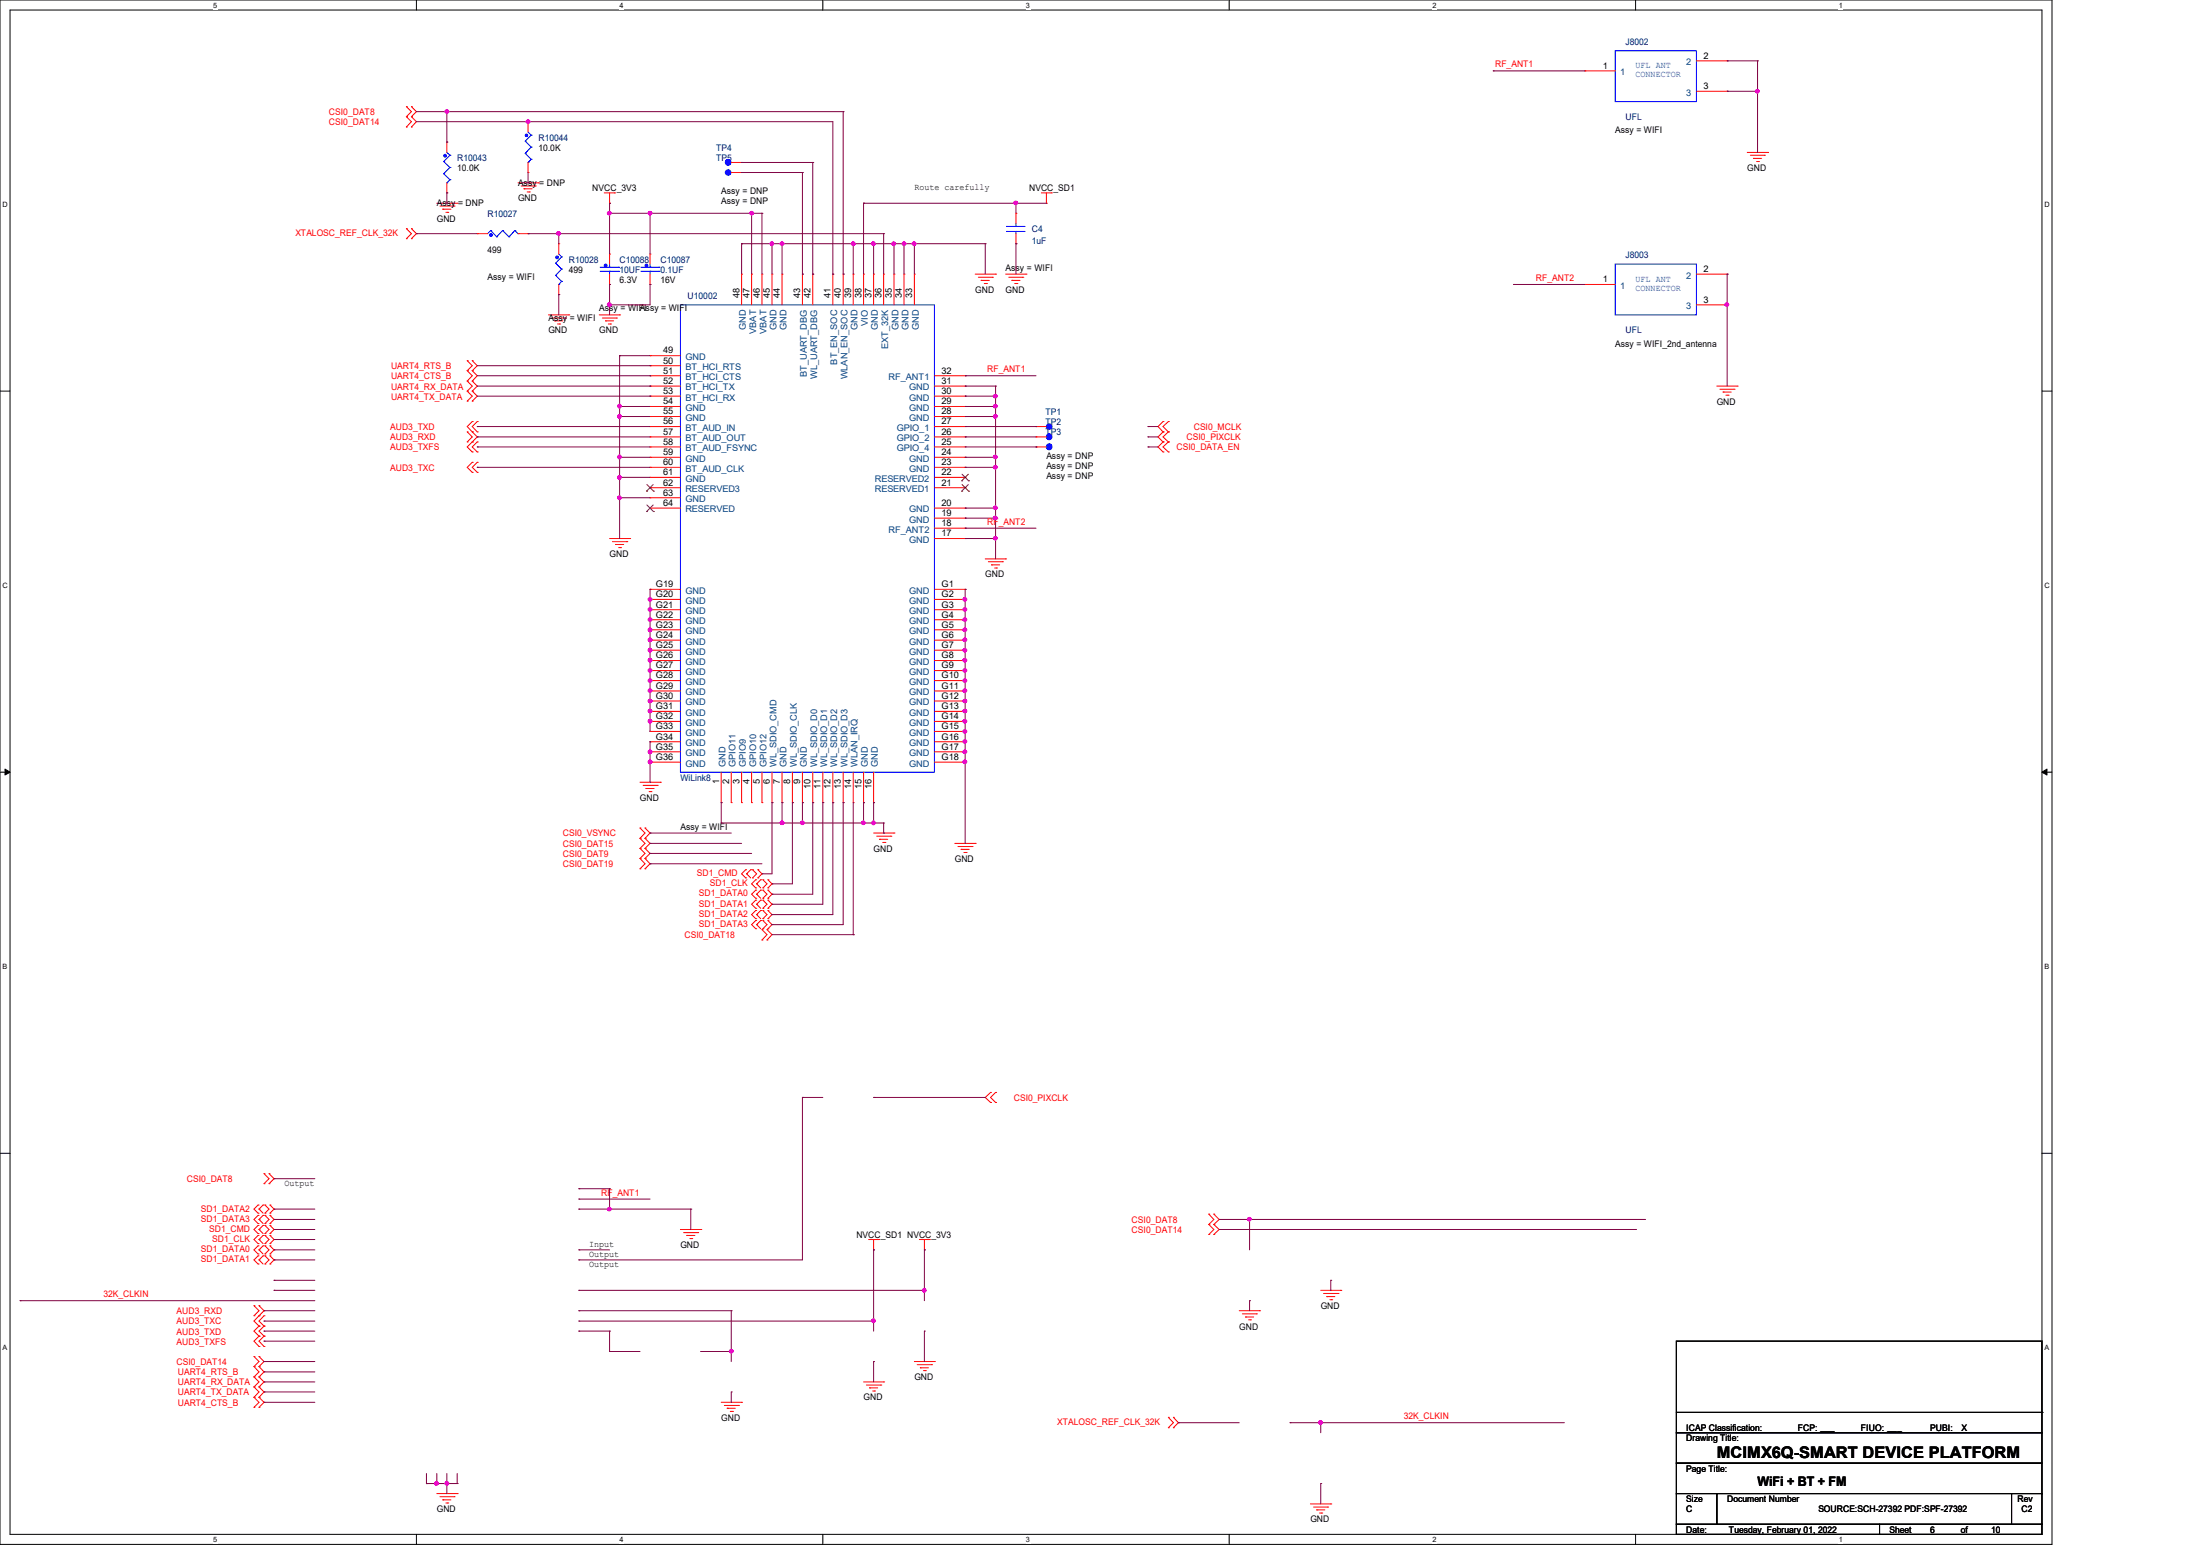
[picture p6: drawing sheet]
<svg xmlns="http://www.w3.org/2000/svg" width="297mm" height="210mm" viewBox="0 0 297 210" stroke-linecap="round" stroke-linejoin="round" font-family="sans-serif">
<path d="M0 0h277v208.4h-277zM1.4 1.4h274.3v205.7h-274.3z" fill="none" stroke="#000" stroke-width=".14"/>
<g fill="#fff">
<path d="M28.8 .1h.5v1.1h-.5z"/>
<path d="M28.8 207.2h.5v1.1h-.5z"/>
</g>
<path d="M56.2 0v1.4M56.2 207.1v1.3" fill="none" stroke="#000" stroke-width=".14"/>
<g fill="#fff">
<path d="M83.7 .1h.5v1.1h-.5z"/>
<path d="M83.7 207.2h.5v1.1h-.5z"/>
</g>
<path d="M111.1 0v1.4M111.1 207.1v1.3" fill="none" stroke="#000" stroke-width=".14"/>
<g fill="#fff">
<path d="M138.5 .1h.6v1.1h-.6z"/>
<path d="M138.5 207.2h.6v1.1h-.6z"/>
</g>
<path d="M165.9 0v1.4M165.9 207.1v1.3" fill="none" stroke="#000" stroke-width=".14"/>
<g fill="#fff">
<path d="M193.4 .1h.5v1.1h-.5z"/>
<path d="M193.4 207.2h.5v1.1h-.5z"/>
</g>
<path d="M220.8 0v1.4M220.8 207.1v1.3" fill="none" stroke="#000" stroke-width=".14"/>
<g fill="#fff">
<path d="M248.2 .1h.6v1.1h-.6z"/>
<path d="M248.2 207.2h.6v1.1h-.6z"/>
<path d="M.3 27.1h.8v1.1h-.8z"/>
<path d="M276 27.1h.7v1.1h-.7z"/>
<path d="M.3 78.5h.8v1.1h-.8z"/>
<path d="M276 78.5h.7v1.1h-.7z"/>
</g>
<path d="M0 52.8h1.4M275.7 52.8h1.3" fill="none" stroke="#000" stroke-width=".14"/>
<g fill="#fff">
<path d="M.3 129.9h.7v1.1h-.7z"/>
<path d="M276 129.9h.6v1.1h-.6z"/>
</g>
<path d="M0 104.2h1.4M275.7 104.2h1.3" fill="none" stroke="#000" stroke-width=".14"/>
<path d="M.7 103.8l.7 .4-.7 .4zM275.7 104.2l.7-.4v.8z" fill="#000" stroke="#000" stroke-width=".14"/>
<g fill="#fff">
<path d="M.3 181.4h.7v1.1h-.7z"/>
<path d="M276 181.4h.6v1.1h-.6z"/>
</g>
<path d="M0 155.7h1.4M275.7 155.7h1.3M226.3 193.4h49.4v4.1h-49.4zM226.3 197.5h49.4v4.1h-49.4zM226.3 181h49.4v12.4h-49.4zM226.3 190.6h49.4M275.7 190.6h.1M226.3 201.6h5.5v4.1h-5.5zM226.3 205.7h27.4v1.4h-27.4zM231.8 201.6h39.8v4.1h-39.8zM253.7 205.7h22v1.4h-22zM271.6 201.6h4.1v4.1h-4.1z" fill="none" stroke="#000" stroke-width=".14"/>
<g fill="none" stroke="#f00" stroke-width=".14">
<path d="M54.9 15.7h.1M54.9 14.4h.1M54.9 17.1h.1M54.9 14.4l.6 .7-.6 .6M54.9 15.7l.6 .7-.6 .7M55.5 14.4h.1M55.5 15.7h.1M55.5 17.1h.1M55.5 14.4l.7 .7-.7 .6M55.5 15.7l.7 .7-.7 .7M60.3 19.2h.1M60.3 19.2v1.4"/>
<path d="M71.3 16.4h.1M71.3 16.4v1.4M214 9.6h.1M214 9.6h4.1M229 8.2h4.2M229 12.3h4.2M233.2 8.2h.1M233.2 12.3h.1M54.9 30.9h.1M54.9 32.2h.1M54.9 30.9l.6 .6-.6 .7M55.5 32.2h.1"/>
<path d="M55.5 30.9h.1M55.5 30.9l.7 .6-.7 .7M59 27.4h2.7M59.4 27.8h1.9M59.8 28.2h.1M59.8 28.2h1.1M60.2 28.7h.3M60.3 26h.1M60.3 24.7v1.3M60.5 28.7h.1M61.3 27.8h.1M61.7 27.4h.1"/>
<path d="M64.4 31.5h.1M64.4 31.5h1.4M69.9 24.7h2.8M69.9 31.5h1.4M70.4 25.1h1.9M70.7 25.5h.1M70.7 25.5h1.1M71.2 25.9h.3M71.3 23.3h.1M71.3 31.5h.1M71.3 21.9v1.4M71.5 25.9h.1"/>
<path d="M72.3 25.1h.1M72.7 24.7h.1M75.4 32.9h.1M75.4 39.8h.1M75.4 32.9v1.4M75.4 38.4v1.4M81.6 26h1.4M82.3 27.4h.1M82.3 34.3h.1M82.3 38.4h.1M82.3 26v1.4M82.3 34.3v1.3"/>
<path d="M82.3 37v1.4M83 26h.1M87.8 34.3h.1M87.8 38.4h.1M87.8 34.3v1.3M87.8 37v1.4M98.7 23.3h1.4M98.7 21.9h1.4M100.1 23.3h.1M100.1 37h.1M100.1 21.9h.1M100.1 37v4.1"/>
<path d="M101.5 37h.1M101.5 37v4.1M102.9 37h.1M102.9 37v4.1M104.2 37h.1M104.2 37v4.1M105.6 37h.1M105.6 37v4.1M108.3 37h.1M108.3 37v4.1M109.7 37h.1M109.7 37v4.1"/>
<path d="M112.4 37h.1M112.4 37v4.1M113.8 37h.1M113.8 37v4.1M115.2 37h.1M115.2 37v4.1M116.6 37h.1M116.6 37v4.1M117.9 37h.1M117.9 37v4.1M119.3 37h.1M119.3 37v4.1"/>
<path d="M120.7 37h.1M120.7 37v4.1M122 37h.1M122 37v4.1M123.4 37h.1M123.4 37v4.1M131.7 37h2.7M132.1 37.4h1.9M132.5 37.8h.1M132.5 37.8h1.1M132.9 38.3h.3M133.2 38.3h.1"/>
<path d="M134 37.4h.1M134.4 37h.1M135.8 37h2.7M136.2 37.4h1.9M136.6 37.8h.1M136.6 37.8h1.1M137 38.3h.3M137.2 32.9h.1M137.2 28.8h.1M137.2 28.8v1.3M137.2 31.5v1.4M137.3 38.3h.1"/>
<path d="M138.1 37.4h.1M138.5 37h.1M140.6 26h1.3M141.3 27.4h.1M141.3 26v1.4M141.9 26h.1M214 38.4h.1M214 38.4h4.1M229 37h4.2M233.2 37h.1M235.9 20.6h2.7M236.3 21h1.9"/>
<path d="M236.7 21.4h.1M236.7 21.4h1.1M237.2 21.8h.2M237.4 21.8h.1M238.2 21h.1M238.6 20.6h.1M63.1 54.1h.1M63.1 52.8h.1M63.1 51.4h.1M63.1 50h.1M63.1 48.7h.1M63.1 59.6h.1"/>
<path d="M63.1 58.3h.1M63.1 52.8l.7 .7-.7 .6M63.1 51.4l.7 .7-.7 .7M63.1 48.7l.7 .7-.7 .6M63.1 50l.7 .7-.7 .7M63.1 58.3l.7 .7-.7 .6M63.8 52.8h.1M63.8 54.1h.1M63.8 51.4h.1M63.8 48.7h.1M63.8 50h.1M63.8 58.3h.1"/>
<path d="M63.8 59.6h.1M63.8 56.9h.1M63.8 52.8l.6 .7-.6 .6M63.8 51.4l.6 .7-.6 .7M63.8 48.7l.6 .7-.6 .6M63.8 50l.6 .7-.6 .7M63.8 58.3l.6 .7-1.3 1.3 .7 .7M63.8 56.9l-.7 .7 .7 .7M64.4 59.6h.1M64.4 56.9h.1M64.4 58.3h.1M64.4 59.6l-.6 .7 .6 .7"/>
<path d="M64.4 56.9l-.6 .7 .6 .7M74 42.5h2.8M74.5 42.9h1.9M74.9 43.3h.1M74.9 43.3h1.1M75.3 43.7h.3M75.6 43.7h.1M76.4 42.9h.1M76.8 42.5h.1M80.9 42.5h2.8M81.3 42.9h1.9M81.7 43.3h.1"/>
<path d="M81.7 43.3h1.1M82.1 43.7h.3M82.4 43.7h.1M83.2 42.9h.1M83.7 42.5h.1M87.8 48h.1M87.8 49.4h.1M87.8 50.7h.1M87.8 52.1h.1M87.8 53.5h.1M87.8 54.9h.1M87.8 56.2h.1"/>
<path d="M87.8 57.6h.1M87.8 59h.1M87.8 52.1h4.1M87.8 59h4.1M87.8 57.6h4.1M87.8 56.2h4.1M87.8 54.9h4.1M87.8 53.5h4.1M87.8 50.7h4.1M87.8 48h4.1M87.8 49.4h4.1M126.2 52.1h4.1"/>
<path d="M126.2 59h4.1M126.2 57.6h4.1M126.2 56.2h4.1M126.2 54.9h4.1M126.2 53.5h4.1M126.2 50.7h4.1M130.3 59h.1M130.3 57.6h.1M130.3 56.2h.1M130.3 54.9h.1M130.3 53.5h.1M130.3 52.1h.1"/>
<path d="M130.3 50.7h.1M139.9 57.6h.1M139.9 59h.1M139.9 59h1.4M139.9 57.6h1.4M157 58.3h.1M157 59.6h.1M157 56.9h.1M157 56.9l-.7 .7 .7 .7M157 58.3l-.7 .7 .7 .6M157 59.6l-.7 .7 .7 .7M157.7 59.6h.1"/>
<path d="M157.7 58.3h.1M157.7 56.9h.1M157.7 58.3l-.7 .7 .7 .6M157.7 56.9l-.7 .7 .7 .7M157.7 59.6l-.7 .7 .7 .7M229 41.1h4.2M231.8 52.1h2.7M232.2 52.5h1.9M232.6 52.9h.1M232.6 52.9h1.1M233 53.3h.3M233.2 41.1h.1"/>
<path d="M233.3 53.3h.1M234.1 52.5h.1M234.5 52.1h.1M63.8 61h.1M63.8 62.4h.1M63.8 63.8h.1M63.8 62.4l-.7 .7 .7 .7M64.4 61h.1M64.4 62.4h.1M64.4 63.8h.1M64.4 62.4l-.6 .7 .6 .7M82.3 72.7h2.7"/>
<path d="M82.7 73.1h1.9M83.1 73.5h.1M83.1 73.5h1.1M83.5 73.9h.3M83.8 73.9h.1M84.6 73.1h.1M85 72.7h.1M87.8 79.5h.1M87.8 60.3h.1M87.8 61.7h.1M87.8 63.1h.1M87.8 64.4h.1"/>
<path d="M87.8 65.8h.1M87.8 67.2h.1M87.8 68.6h.1M87.8 79.5h4.1M87.8 68.6h4.1M87.8 65.8h4.1M87.8 64.4h4.1M87.8 63.1h4.1M87.8 61.7h4.1M87.8 60.3h4.1M87.8 67.2h4.1M126.2 72.7h4.1"/>
<path d="M126.2 79.5h4.1M126.2 71.3h4.1M126.2 69.9h4.1M126.2 68.6h4.1M126.2 65.8h4.1M126.2 64.4h4.1M126.2 63.1h4.1M126.2 61.7h4.1M126.2 60.3h4.1M130.3 79.5h.1M130.3 72.7h.1M130.3 71.3h.1"/>
<path d="M130.3 69.9h.1M130.3 68.6h.1M130.3 65.8h.1M130.3 64.4h.1M130.3 63.1h.1M130.3 61.7h.1M130.3 60.3h.1M133 75.4h2.8M133.4 75.8h1.9M133.9 76.2h.1M133.9 76.2h1.1M134.3 76.7h.2"/>
<path d="M134.5 76.7h.1M135.3 75.8h.1M135.8 75.4h.1M139.9 60.3h.1M139.9 60.3h1.4M157 61h.1M157.7 61h.1M87.8 80.9h.1M87.8 82.3h.1M87.8 83.7h.1M87.8 85h.1M87.8 86.4h.1"/>
<path d="M87.8 87.8h.1M87.8 89.2h.1M87.8 90.5h.1M87.8 91.9h.1M87.8 93.3h.1M87.8 94.6h.1M87.8 96h.1M87.8 97.4h.1M87.8 98.7h.1M87.8 80.9h4.1M87.8 82.3h4.1M87.8 83.7h4.1"/>
<path d="M87.8 85h4.1M87.8 86.4h4.1M87.8 87.8h4.1M87.8 89.2h4.1M87.8 90.5h4.1M87.8 91.9h4.1M87.8 93.3h4.1M87.8 94.6h4.1M87.8 96h4.1M87.8 97.4h4.1M87.8 98.7h4.1M126.2 80.9h4.1"/>
<path d="M126.2 82.3h4.1M126.2 83.7h4.1M126.2 85h4.1M126.2 86.4h4.1M126.2 87.8h4.1M126.2 89.2h4.1M126.2 90.5h4.1M126.2 91.9h4.1M126.2 93.3h4.1M126.2 94.6h4.1M126.2 96h4.1M126.2 97.4h4.1"/>
<path d="M126.2 98.7h4.1M130.3 80.9h.1M130.3 82.3h.1M130.3 83.7h.1M130.3 85h.1M130.3 86.4h.1M130.3 87.8h.1M130.3 89.2h.1M130.3 90.5h.1M130.3 91.9h.1M130.3 93.3h.1M130.3 94.6h.1"/>
<path d="M130.3 96h.1M130.3 97.4h.1M130.3 98.7h.1M86.4 113.2h.1M86.4 111.8h.1M86.4 115.9h.1M86.4 114.5h.1M86.4 117.3h.1M86.4 105.6h2.8M86.4 113.2l.7 .6-.7 .7M86.4 111.8l.7 .6-.7 .8M86.4 114.5l.7 .7-.7 .7"/>
<path d="M86.4 115.9l.7 .7-.7 .7M86.8 106h1.9M87.1 111.8h.1M87.1 113.2h.1M87.1 114.5h.1M87.1 115.9h.1M87.1 117.3h.1M87.1 114.5l.7 .7-.7 .7M87.1 115.9l.7 .7-.7 .7M87.1 113.2l.7 .6-.7 .7M87.1 111.8l.7 .6-.7 .8M87.2 106.4h.1"/>
<path d="M87.2 106.4h1.1M87.6 106.8h.3M87.8 100.1h.1M87.8 101.5h.1M87.8 102.9h.1M87.8 100.1h4.1M87.8 101.5h4.1M87.8 102.9h4.1M87.9 106.8h.1M88.7 106h.1M89.2 105.6h.1M97.4 108.3h.1"/>
<path d="M97.4 104.2v4.1M98.7 108.3h.1M98.7 104.2v4.1M100.1 108.3h.1M100.1 104.2v4.1M100.7 118.5h.1M100.7 117.4h.1M100.7 117.4l-.6 .5 .6 .6M100.8 117.9h.1M100.8 117.9l.5 .6M101.3 117.4h.1M101.3 117.4l-.5 .5"/>
<path d="M101.5 108.3h.1M101.5 104.2v4.1M101.6 117.4h.1M101.6 118.5h.1M101.6 117.4l.6 .5-.6 .6M102 119.8h.1M102 118.7h.1M102 118.7l-.5 .6 .5 .5M102.2 119.3h.1M102.2 119.3l.5 .5M102.3 117.4h.1M102.3 118.5h.1"/>
<path d="M102.3 117.4l.6 .5-.6 .6M102.7 118.7h.1M102.7 118.7l-.5 .6M102.9 108.3h.1M102.9 104.2v4.1M103 118.7h.1M103 119.8h.1M103 118.7l.5 .6-.5 .5M103.7 118.7h.1M103.7 119.8h.1M103.7 118.7l.5 .6-.5 .5M104.2 108.3h.1"/>
<path d="M104.2 104.2v4.1M105.6 108.3h.1M105.6 104.2v4.1M107 108.3h.1M107 104.2v4.1M108.3 108.3h.1M108.3 104.2v4.1M109.7 108.3h.1M109.7 104.2v4.1M111.1 108.3h.1M111.1 104.2v4.1M112.4 108.3h.1"/>
<path d="M112.4 104.2v4.1M113.8 108.3h.1M113.8 104.2v4.1M115.2 108.3h.1M115.2 104.2v4.1M116.6 108.3h.1M116.6 104.2v4.1M117.9 108.3h.1M117.9 104.2v4.1M117.9 112.4h2.8M118.4 112.9h1.9M118.7 113.3h.1"/>
<path d="M118.7 113.3h1.1M119.2 113.7h.3M119.5 113.7h.1M120.3 112.9h.1M120.7 112.4h.1M126.2 100.1h4.1M126.2 101.5h4.1M126.2 102.9h4.1M128.9 113.8h2.8M129.3 114.3h1.9M129.8 114.6h.1M129.8 114.6h1.1"/>
<path d="M130.1 115.1h.3M130.3 100.1h.1M130.3 101.5h.1M130.3 102.9h.1M130.4 115.1h.1M131.2 114.3h.1M131.7 113.8h.1M102 121.2h.1M102 120.1h.1M102 122.6h.1M102 121.5h.1M102 124h.1"/>
<path d="M102 122.9h.1M102 125.3h.1M102 124.2h.1M102 120.1l-.5 .6 .5 .5M102 122.9l-.5 .5 .5 .6M102 124.2l-.5 .6 .5 .5M102 121.5l-.5 .5 .5 .6M102.2 120.7h.1M102.2 122h.1M102.2 123.4h.1M102.2 124.8h.1M102.2 120.7l.5 .5"/>
<path d="M102.2 122l.5 .6M102.2 123.4l.5 .6M102.2 124.8l.5 .5M102.7 120.1h.1M102.7 121.5h.1M102.7 122.9h.1M102.7 124.2h.1M102.7 121.5l-.5 .5M102.7 120.1l-.5 .6M102.7 122.9l-.5 .5M102.7 124.2l-.5 .6M102.9 126.9h.1"/>
<path d="M102.9 125.5h.1M102.9 125.5l.6 .7-.6 .7M103 120.1h.1M103 121.2h.1M103 121.5h.1M103 122.6h.1M103 122.9h.1M103 124h.1M103 124.2h.1M103 125.3h.1M103 120.1l.5 .6-.5 .5M103 121.5l.5 .5-.5 .6"/>
<path d="M103 122.9l.5 .5-.5 .6M103 124.2l.5 .6-.5 .5M103.5 125.5h.1M103.5 126.9h.1M103.5 125.5l.7 .7-.7 .7M103.7 120.1h.1M103.7 121.2h.1M103.7 121.5h.1M103.7 122.6h.1M103.7 122.9h.1M103.7 124h.1M103.7 124.2h.1"/>
<path d="M103.7 125.3h.1M103.7 120.1l.5 .6-.5 .5M103.7 122.9l.5 .5-.5 .6M103.7 121.5l.5 .5-.5 .6M103.7 124.2l.5 .6-.5 .5M35.6 159.8h.1M35.6 158.4h.1M35.6 158.4l.7 .7-.7 .7M36.3 158.4h.1M36.3 159.8h.1M36.3 158.4l.7 .7-.7 .7M133.7 147.4h.1"/>
<path d="M133.7 148.8h.1M133.7 147.4l-.7 .7 .7 .7M134.4 148.8h.1M134.4 147.4h.1M134.4 147.4l-.7 .7 .7 .7M34.3 177.6h.1M34.3 176.2h.1M34.3 176.2l.7 .7-.7 .7M34.8 169.2h.1M34.8 168.1h.1M34.8 170.6h.1M34.8 169.5h.1"/>
<path d="M34.8 163.7h.1M34.8 162.6h.1M34.8 165.1h.1M34.8 164h.1M34.8 167.9h.1M34.8 166.8h.1M34.8 166.5h.1M34.8 165.4h.1M34.8 168.1l-.5 .6 .5 .5M34.8 169.5l-.5 .6 .5 .5M34.8 162.6l-.5 .6 .5 .5M34.8 166.8l-.5 .5 .5 .6"/>
<path d="M34.8 164l-.5 .6 .5 .5M34.8 165.4l-.5 .5 .5 .6M35 168.7h.1M35 170.1h.1M35 163.2h.1M35 164.6h.1M35 167.3h.1M35 165.9h.1M35 176.2h.1M35 177.6h.1M35 179h.1M35 168.7l.5 .5"/>
<path d="M35 170.1l.5 .5M35 163.2l.5 .5M35 164.6l.5 .5M35 165.9l.5 .6M35 167.3l.5 .6M35 176.2l.6 .7-.6 .7M35 179l-.7 .7 .7 .6M35 177.6l-.7 .7 .7 .7M35.5 168.1h.1M35.5 169.5h.1M35.5 162.6h.1M35.5 164h.1"/>
<path d="M35.5 166.8h.1M35.5 165.4h.1M35.5 169.5l-.5 .6M35.5 168.1l-.5 .6M35.5 162.6l-.5 .6M35.5 165.4l-.5 .5M35.5 164l-.5 .6M35.5 166.8l-.5 .5M35.6 179h.1M35.6 177.6h.1M35.6 179l-.6 .7 .6 .6M35.6 177.6l-.6 .7 .6 .7"/>
<path d="M35.8 168.1h.1M35.8 169.2h.1M35.8 169.5h.1M35.8 170.6h.1M35.8 162.6h.1M35.8 163.7h.1M35.8 164h.1M35.8 165.1h.1M35.8 166.8h.1M35.8 167.9h.1M35.8 165.4h.1M35.8 166.5h.1"/>
<path d="M35.8 168.1l.5 .6-.5 .5M35.8 169.5l.5 .6-.5 .5M35.8 162.6l.5 .6-.5 .5M35.8 164l.5 .6-.5 .5M35.8 165.4l.5 .5-.5 .6M35.8 166.8l.5 .5-.5 .6M36.4 168.1h.1M36.4 169.2h.1M36.4 169.5h.1M36.4 170.6h.1M36.4 162.6h.1M36.4 163.7h.1"/>
<path d="M36.4 164h.1M36.4 165.1h.1M36.4 166.8h.1M36.4 167.9h.1M36.4 165.4h.1M36.4 166.5h.1M36.4 168.1l.6 .6-.6 .5M36.4 169.5l.6 .6-.6 .5M36.4 162.6l.6 .6-.6 .5M36.4 164l.6 .6-.6 .5M36.4 166.8l.6 .5-.6 .6M36.4 165.4l.6 .5-.6 .6"/>
<path d="M91.9 165.9h2.7M92.3 166.4h1.9M92.7 166.8h.1M92.7 166.8h1.1M93.1 167.2h.3M93.4 167.2h.1M94.2 166.4h.1M94.6 165.9h.1M117.3 167.3h1.3M117.9 168.7h.1M117.9 167.3v1.4M118.6 167.3h.1"/>
<path d="M124.1 167.3h1.4M124.8 168.7h.1M124.8 167.3v1.4M125.5 167.3h.1M163.2 165.3h.1M163.2 163.9h.1M163.2 166.6h.1M163.2 163.9l.7 .7-.7 .7M163.2 165.3l.7 .6-.7 .7M163.9 163.9h.1M163.9 165.3h.1M163.9 166.6h.1"/>
<path d="M163.9 163.9l.7 .7-.7 .7M163.9 165.3l.7 .6-.7 .7M167.3 176.9h2.8M167.7 177.3h1.9M168.1 177.8h.1M168.1 177.8h1.1M168.6 178.1h.2M168.8 178.1h.1M169.6 177.3h.1M170.1 176.9h.1M178.3 174.2h2.7M178.7 174.6h1.9"/>
<path d="M179.1 175h.1M179.1 175h1.1M179.5 175.4h.3M179.8 175.4h.1M180.6 174.6h.1M181 174.2h.1M34.3 188.6h.1M34.3 187.2h.1M34.3 185.8h.1M34.3 184.4h.1M34.3 189.9h.1M34.3 183.1h.1"/>
<path d="M34.3 187.2l.7 .7-.7 .7M34.3 185.8l.7 .7-.7 .7M34.3 184.4l.7 .8-.7 .6M34.3 188.6l.7 .7-.7 .6M34.3 183.1l.7 .7-.7 .6M35 187.2h.1M35 188.6h.1M35 185.8h.1M35 184.4h.1M35 189.9h.1M35 180.3h.1M35 181.7h.1"/>
<path d="M35 183.1h.1M35 187.2l.6 .7-.6 .7M35 185.8l.6 .7-.6 .7M35 184.4l.6 .8-.6 .6M35 188.6l.6 .7-.6 .6M35 180.3l-.7 .7 .7 .7M35 183.1l.6 .7-.6 .6M35.6 180.3h.1M35.6 181.7h.1M35.6 180.3l-.6 .7 .6 .7M97.4 189.3h2.7M97.8 189.7h1.9"/>
<path d="M98.2 190.1h.1M98.2 190.1h1.1M98.6 190.5h.3M98.9 190.5h.1M99.7 189.7h.1M100.1 189.3h.1M116.6 186.5h2.7M117 186.9h1.9M117.4 187.3h.1M117.4 187.3h1.1M117.8 187.7h.3M118.1 187.7h.1"/>
<path d="M118.9 186.9h.1M119.3 186.5h.1M123.4 183.8h2.8M123.8 184.2h2M124.2 184.6h.1M124.2 184.6h1.1M124.7 185h.2M124.9 185h.1M125.8 184.2h.1M126.2 183.8h.1M157.7 191.3h.1M157.7 192.7h.1"/>
<path d="M157.7 191.3l.7 .7-.7 .7M158.4 192.7h.1M158.4 191.3h.1M158.4 191.3l.7 .7-.7 .7M59 201.6h2.7M59.4 202h1.9M59.8 202.4h.1M59.8 202.4h1.1M60.2 202.9h.3M60.5 202.9h.1M61.3 202h.1M61.7 201.6h.1"/>
<path d="M176.9 203h2.8M177.3 203.4h1.9M177.8 203.8h.1M177.8 203.8h1.1M178.1 204.2h.3M178.4 204.2h.1M179.2 203.4h.1M179.7 203h.1"/>
</g>
<g fill="#00f" stroke="#00f" stroke-width=".14">
<circle cx="98.3" cy="23.3" r=".37"/>
<circle cx="60.1" cy="21" r=".19"/>
<circle cx="141.7" cy="57.6" r=".37"/>
<circle cx="87.3" cy="35.8" r=".19"/>
<circle cx="141.6" cy="58.9" r=".39"/>
<circle cx="141.6" cy="60.3" r=".39"/>
<circle cx="81.8" cy="35.8" r=".19"/>
<circle cx="71.1" cy="18.3" r=".17"/>
<circle cx="66.3" cy="31.7" r=".19"/>
<circle cx="98.3" cy="21.9" r=".39"/>
<circle cx="75.2" cy="34.7" r=".19"/>
</g>
<g fill="none" stroke="#00f" stroke-width=".14">
<path d="M70.9 19h.1M70.9 19l.8 .9M71.3 17.8l.4 .4M71.7 18.2h.1M71.7 19.9h.1M71.7 18.2l-.8 .8M71.7 19.9l-.8 .8M218.1 6.9h10.9v6.8h-10.9zM59.9 21.8h.1M59.9 23.5h.1M59.9 21.8l.8 .8M59.9 23.5l.8 .8"/>
<path d="M60.3 24.7h.1M60.3 20.6l.4 .4M60.7 21h.1M60.7 22.6h.1M60.7 24.3h.1M60.7 21l-.8 .8M60.7 22.6l-.8 .9M60.7 24.3l-.4 .4M66.3 31.1h.1M66.3 31.1l-.5 .4M66.3 31.1l.8 .9M67.1 32h.1"/>
<path d="M67.9 31.1h.1M67.9 31.1l-.8 .9M67.9 31.1l.8 .9M68.7 32h.1M69.5 31.1h.1M69.5 31.1l-.8 .9M69.5 31.1l.4 .4M69.9 31.5h.1M70.9 20.7h.1M70.9 20.7l.8 .8M71.3 21.9h.1M71.7 21.5h.1"/>
<path d="M71.7 21.5l-.4 .4M75 35.5h.1M75 37.2h.1M75 35.5l.8 .8M75 37.2l.8 .8M75.4 38.4h.1M75.4 34.3l.4 .4M75.8 34.7h.1M75.8 36.3h.1M75.8 38h.1M75.8 34.7l-.8 .8M75.8 36.3l-.8 .9"/>
<path d="M75.8 38l-.4 .4M81 36.6h2.5M81 36.1h2.5M82.3 36.6h.1M82.3 36.1h.1M82.3 35.6v.5M82.3 36.6v.4M83.5 36.6h.1M83.5 36.1h.1M86.5 36.6h2.5M86.5 36.1h2.5M87.8 36.6h.1"/>
<path d="M87.8 36.1h.1M87.8 35.6v.5M87.8 36.6v.4M89 36.6h.1M89 36.1h.1M135.9 30.6h.1M135.9 31.2h.1M135.9 30.6h2.5M135.9 31.2h2.5M137.2 31.2h.1M137.2 30.6h.1M137.2 30.1v.5"/>
<path d="M137.2 31.2v.3M218.1 35.6h10.9v6.9h-10.9zM91.9 41.1h34.3v63.1h-34.3z"/>
</g>
<g fill="none" stroke="#804000" stroke-width=".14">
<path d="M87.3 66.3h.1M87.3 69h.1M87.3 65.4l.9 .9M87.3 68.2l.9 .8M88.2 65.4l-.9 .9M88.2 68.2l-.9 .8M88.2 66.3h.1M88.2 69h.1M129.8 66.3h.1M129.8 64.9h.1M129.9 65.4l.9 .9M129.9 64l.9 .9"/>
<path d="M130.7 65.4l-.9 .9M130.7 64l-.9 .9M130.8 66.3h.1M130.8 64.9h.1"/>
</g>
<g fill="none" stroke="#800040" stroke-width=".14">
<path d="M56.2 16.4h56.2v20.6M56.2 15.1h57.6M60.3 15.1h.1M60.3 19.2h.1M60.3 15.1v4.1M71.3 16.4h.1M113.8 15.1h.1M113.8 15.1v21.9M201.6 9.6h.1M201.6 9.6h12.4M233.2 8.2h.1M233.2 12.3h.1"/>
<path d="M233.2 8.2h4.1M233.2 12.3h4.1M237.3 8.2h.1M237.3 12.3h.1M237.3 8.2v12.4M56.2 31.5h.1M56.2 31.5h8.2M60.3 26h.1M60.3 26v1.4M71.3 31.5h.1M71.3 24.7h.1M71.3 31.5h48"/>
<path d="M71.3 23.3v1.4M75.4 39.8h.1M75.4 31.5h.1M75.4 31.5v1.4M75.4 39.8v2.7M82.3 27.4h.1M82.3 28.8h.1M82.3 38.4h.1M82.3 27.4v6.9M82.3 38.4v4.1M82.3 28.8h20.6M87.8 28.8h.1"/>
<path d="M87.8 38.4h.1M87.8 28.8v5.5M87.8 38.4v2.7h-5.5M100.1 32.9h.1M100.1 32.9h32.9M100.1 32.9v4.1M100.1 21.9h9.6M100.1 23.3h8.2M101.5 28.8h.1M101.5 28.8v8.2M102.9 28.8h.1M102.9 28.8v8.2"/>
<path d="M104.2 32.9h.1M104.2 32.9v4.1M105.6 32.9h.1M105.6 32.9v4.1M108.3 23.3h.1M108.3 37h.1M108.3 23.3v13.7M109.7 21.9h.1M109.7 37h.1M109.7 21.9v15.1M112.4 37h.1M113.8 37h.1"/>
<path d="M115.2 32.9h.1M115.2 32.9v4.1M116.6 27.4h.1M116.6 27.4h24.7M116.6 27.4v9.6M117.9 32.9h.1M117.9 32.9v4.1M119.3 31.5h.1M119.3 31.5v5.5M120.7 32.9h.1M120.7 32.9v4.1M122 32.9h.1"/>
<path d="M122 32.9v4.1M123.4 32.9h.1M123.4 32.9v4.1M133 32.9h.1M133 32.9v4.1M137.2 27.4h.1M137.2 32.9h.1M137.2 27.4v1.4M137.2 32.9v4.1M204.3 38.4h.1M204.3 38.4h9.7M233.2 37h.1"/>
<path d="M233.2 37v15.1M64.4 57.6h.1M64.4 59h.1M64.4 57.6h23.4M64.4 59h23.4M64.4 52.1h23.4M64.4 53.5h23.4M64.4 50.7h23.4M64.4 49.4h23.4M82.3 41.1h.1M83.7 48h.1M83.7 54.9h.1"/>
<path d="M83.7 56.2h.1M83.7 48h4.1M83.7 48v24.7M83.7 54.9h4.1M83.7 56.2h4.1M87.8 53.5h.1M87.8 52.1h.1M87.8 50.7h.1M87.8 49.4h.1M130.3 52.1h.1M130.3 53.5h.1M130.3 54.9h.1"/>
<path d="M130.3 56.2h.1M130.3 59h.1M130.3 50.7h.1M130.3 54.9h4.1M130.3 56.2h4.1M130.3 57.6h9.6M130.3 59h9.6M130.3 52.1h4.1M130.3 53.5h4.1M130.3 50.7h9.6M134.4 52.1h.1M134.4 53.5h.1"/>
<path d="M134.4 54.9h.1M134.4 56.2h.1M134.4 52.1v23.3M139.9 57.6h.1M155 57.6h.1M155 59h.1M155 57.6h1.3M155 59h1.3M233.2 41.1h.1M64.4 60.3h.1M64.4 63.1h.1M64.4 60.3h23.4"/>
<path d="M64.4 63.1h23.4M83.7 61.7h.1M83.7 64.4h.1M83.7 67.2h.1M83.7 61.7h4.1M83.7 64.4h4.1M83.7 67.2h4.1M87.8 79.5h.1M87.8 79.5v19.2M130.3 72.7h.1M130.3 68.6h.1M130.3 69.9h.1"/>
<path d="M130.3 61.7h.1M130.3 63.1h.1M130.3 79.5h.1M130.3 71.3h.1M130.3 61.7h4.1M130.3 60.3h9.6M130.3 63.1h4.1M130.3 72.7h4.1M130.3 68.6h4.1M130.3 69.9h4.1M130.3 79.5v34.3M130.3 71.3h9.6"/>
<path d="M134.4 72.7h.1M134.4 68.6h.1M134.4 69.9h.1M134.4 61.7h.1M134.4 63.1h.1M139.9 60.3h.1M155 60.3h.1M155 60.3h1.3M87.8 80.9h.1M87.8 82.3h.1M87.8 83.7h.1M87.8 85h.1"/>
<path d="M87.8 86.4h.1M87.8 87.8h.1M87.8 89.2h.1M87.8 90.5h.1M87.8 91.9h.1M87.8 93.3h.1M87.8 94.6h.1M87.8 96h.1M87.8 97.4h.1M130.3 80.9h.1M130.3 82.3h.1M130.3 83.7h.1"/>
<path d="M130.3 85h.1M130.3 86.4h.1M130.3 87.8h.1M130.3 89.2h.1M130.3 90.5h.1M130.3 91.9h.1M130.3 93.3h.1M130.3 94.6h.1M130.3 96h.1M130.3 97.4h.1M87.8 112.4h.1M87.8 115.2h.1"/>
<path d="M87.8 113.8h.1M87.8 116.6h.1M87.8 100.1h.1M87.8 101.5h.1M87.8 105.6h.1M87.8 112.4h10.9M87.8 115.2h13.7M87.8 113.8h12.3M87.8 116.6h15.1M87.8 100.1v5.5M97.4 108.3h.1M97.4 111.1h.1"/>
<path d="M97.4 111.1h21.9M97.4 108.3v2.8M102.9 117.9h.1M104.2 108.3h.1M104.2 119.3h.1M104.2 108.3v9.6h-1.3M105.6 108.3h.1M105.6 111.1h.1M105.6 108.3v2.8M107 108.3h.1M107 108.3v11h-2.8M108.3 108.3h.1"/>
<path d="M108.3 111.1h.1M108.3 108.3v2.8M109.7 108.3h.1M109.7 108.3v12.4h-5.5M111.1 108.3h.1M111.1 108.3v13.7h-6.9M112.4 108.3h.1M112.4 108.3v15.1h-8.2M113.8 108.3h.1M113.8 108.3v16.5h-9.6M115.2 108.3v17.9M116.6 108.3h.1"/>
<path d="M116.6 111.1h.1M116.6 108.3v2.8M117.9 108.3h.1M117.9 108.3v2.8M119.3 111.1h.1M119.3 112.4h.1M119.3 111.1v1.3M130.3 100.1h.1M130.3 101.5h.1M130.3 102.9h.1M104.2 120.7h.1M104.2 122h.1"/>
<path d="M104.2 123.4h.1M104.2 124.8h.1M104.2 126.2h11M115.2 126.2h.1M37 159.1h.1M37 159.1h5.5M108.3 148.1h.1M108.3 148.1v22h-30.2M108.3 148.1h2.8M117.9 148.1h.1M117.9 148.1h15.1M2.7 175.6h.1"/>
<path d="M2.7 175.6h39.8M35.6 176.9h.1M35.6 179.7h.1M35.6 178.3h.1M35.6 176.9h6.9M35.6 179.7h6.9M35.6 178.3h6.9M37 168.7h.1M37 170.1h.1M37 163.2h.1M37 164.6h.1M37 167.3h.1"/>
<path d="M37 165.9h.1M37 172.8h.1M37 174.2h.1M37 165.9h5.5M37 164.6h5.5M37 168.7h5.5M37 170.1h5.5M37 163.2h5.5M37 167.3h5.5M37 174.2h5.5M37 172.8h5.5M78.1 161.8h.1"/>
<path d="M78.1 160.4h.1M78.1 163.2h.1M78.1 178.3h.1M78.1 179.7h.1M78.1 174.2h.1M78.1 176.9h.1M78.1 168.7h.1M78.1 170.1h.1M78.1 168.7h4.2M78.1 163.2h15.2M78.1 161.8h9.7M78.1 176.9h20.6"/>
<path d="M78.1 179.7h4.2M78.1 178.3h39.8M78.1 160.4h4.2M78.1 174.2h46.7M82.3 160.4h.1M82.3 179.7h.1M82.3 163.2h.1M82.3 160.4v2.8M82.3 179.7v2.7M93.3 163.2h.1M93.3 163.2v2.7M98.7 176.9h.1"/>
<path d="M98.7 176.9v6.9M117.9 168.7h.1M117.9 178.3h.1M117.9 168.7v11M124.8 168.7h.1M124.8 179.7h.1M124.8 174.2h.1M124.8 168.7v6.9M124.8 179.7v4.1M164.6 164.6h.1M164.6 165.9h56.2M164.6 164.6h57.6"/>
<path d="M168.7 175.6h.1M168.7 164.6h.1M168.7 164.6v4.1M168.7 175.6v1.3M179.7 172.8h.1M179.7 172.8v1.4M220.8 165.9h.1M35.6 187.9h.1M35.6 186.5h.1M35.6 185.2h.1M35.6 189.3h.1M35.6 181h.1"/>
<path d="M35.6 183.8h.1M35.6 187.9h6.9M35.6 186.5h6.9M35.6 185.2h6.9M35.6 189.3h6.9M35.6 181h6.9M35.6 183.8h6.9M57.6 198.9v1.3M59 198.9v1.3M60.3 198.9v2.7M61.7 198.9v1.3M82.3 182.4h.1"/>
<path d="M82.3 182.4h4.1M94.6 182.4h.1M94.6 182.4h4.1M98.7 182.4h.1M98.7 187.9h.1M98.7 187.9v1.4M117.9 183.8h.1M117.9 183.8v2.7M159.1 192h.1M159.1 192h8.2M174.2 192h.1M174.2 192h37"/>
<path d="M178.3 192h.1M178.3 192v1.4M57.6 200.2h.1M57.6 200.2h4.1M59 200.2h.1M60.3 200.2h.1M61.7 200.2h.1M178.3 200.2h.1M178.3 200.2v2.8"/>
</g>
<g fill="#f0f" stroke="#f0f" stroke-width=".14">
<circle cx="237.2" cy="12.3" r=".24"/>
<circle cx="178.3" cy="192" r=".24"/>
<circle cx="168.7" cy="164.6" r=".24"/>
<circle cx="60.3" cy="200.2" r=".24"/>
<circle cx="58.9" cy="200.2" r=".24"/>
<circle cx="117.9" cy="178.3" r=".24"/>
<circle cx="98.7" cy="182.4" r=".24"/>
<circle cx="124.8" cy="174.1" r=".24"/>
<circle cx="82.3" cy="163.2" r=".24"/>
<circle cx="83.6" cy="54.8" r=".24"/>
<circle cx="83.6" cy="56.2" r=".24"/>
<circle cx="83.6" cy="61.7" r=".24"/>
<circle cx="83.6" cy="67.2" r=".24"/>
<circle cx="83.6" cy="64.4" r=".24"/>
<circle cx="134.4" cy="69.9" r=".24"/>
<circle cx="134.4" cy="72.7" r=".24"/>
<circle cx="134.4" cy="68.5" r=".24"/>
<circle cx="134.4" cy="63.1" r=".24"/>
<circle cx="134.4" cy="53.5" r=".24"/>
<circle cx="134.4" cy="54.8" r=".24"/>
<circle cx="134.4" cy="61.7" r=".24"/>
<circle cx="134.4" cy="56.2" r=".24"/>
<circle cx="123.4" cy="32.9" r=".24"/>
<circle cx="122.1" cy="32.9" r=".24"/>
<circle cx="117.9" cy="32.9" r=".24"/>
<circle cx="120.7" cy="32.9" r=".24"/>
<circle cx="105.6" cy="32.9" r=".24"/>
<circle cx="104.2" cy="32.9" r=".24"/>
<circle cx="71.3" cy="16.4" r=".24"/>
<circle cx="60.3" cy="15.1" r=".24"/>
<circle cx="75.4" cy="31.5" r=".24"/>
<circle cx="82.3" cy="28.8" r=".24"/>
<circle cx="101.5" cy="28.8" r=".24"/>
<circle cx="87.8" cy="28.8" r=".24"/>
<circle cx="82.3" cy="41.1" r=".24"/>
<circle cx="115.2" cy="32.9" r=".24"/>
<circle cx="137.1" cy="27.4" r=".24"/>
<circle cx="117.9" cy="111.1" r=".24"/>
<circle cx="87.8" cy="82.3" r=".24"/>
<circle cx="87.8" cy="80.9" r=".24"/>
<circle cx="87.8" cy="85" r=".24"/>
<circle cx="87.8" cy="83.6" r=".24"/>
<circle cx="87.8" cy="87.8" r=".24"/>
<circle cx="87.8" cy="86.4" r=".24"/>
<circle cx="87.8" cy="90.5" r=".24"/>
<circle cx="87.8" cy="89.1" r=".24"/>
<circle cx="87.8" cy="93.2" r=".24"/>
<circle cx="87.8" cy="91.9" r=".24"/>
<circle cx="87.8" cy="96" r=".24"/>
<circle cx="87.8" cy="94.6" r=".24"/>
<circle cx="87.8" cy="97.4" r=".24"/>
<circle cx="87.8" cy="101.5" r=".24"/>
<circle cx="87.8" cy="102.8" r=".24"/>
<circle cx="130.3" cy="80.9" r=".24"/>
<circle cx="130.3" cy="83.6" r=".24"/>
<circle cx="130.3" cy="82.3" r=".24"/>
<circle cx="130.3" cy="86.4" r=".24"/>
<circle cx="130.3" cy="85" r=".24"/>
<circle cx="130.3" cy="87.8" r=".24"/>
<circle cx="130.3" cy="89.1" r=".24"/>
<circle cx="130.3" cy="90.5" r=".24"/>
<circle cx="130.3" cy="93.2" r=".24"/>
<circle cx="130.3" cy="91.9" r=".24"/>
<circle cx="130.3" cy="94.6" r=".24"/>
<circle cx="130.3" cy="96" r=".24"/>
<circle cx="130.3" cy="98.7" r=".24"/>
<circle cx="130.3" cy="97.4" r=".24"/>
<circle cx="130.3" cy="100.1" r=".24"/>
<circle cx="130.3" cy="101.5" r=".24"/>
<circle cx="130.3" cy="102.8" r=".24"/>
<circle cx="105.6" cy="111.1" r=".24"/>
<circle cx="116.6" cy="111.1" r=".24"/>
<circle cx="108.3" cy="111.1" r=".24"/>
<circle cx="233.1" cy="41.1" r=".24"/>
</g>
<text font-size="2.2" x="231.8" y="196.8">MCIMX6Q-SMART DEVICE PLATFORM</text>
<text font-size="1.8" x="237.3" y="200.5">WiFi + BT + FM</text>
<g font-size="1.2" fill="#f00">
<text x="201.8" y="9.1">RF_ANT1</text>
<text x="44.4" y="15.5">CSI0_DAT8</text>
<text x="44.4" y="16.9">CSI0_DAT14</text>
<text x="39.9" y="31.8">XTALOSC_REF_CLK_32K</text>
<text x="207.3" y="37.9">RF_ANT2</text>
<text x="52.8" y="53.9">UART4_TX_DATA</text>
<text x="52.8" y="52.6">UART4_RX_DATA</text>
<text x="52.8" y="49.8">UART4_RTS_B</text>
<text x="52.8" y="51.2">UART4_CTS_B</text>
<text x="133.3" y="50.2">RF_ANT1</text>
<text x="52.7" y="59.4">AUD3_RXD</text>
<text x="52.7" y="58">AUD3_TXD</text>
<text x="160.2" y="59.4">CSI0_PIXCLK</text>
<text x="161.2" y="58">CSI0_MCLK</text>
<text x="52.7" y="60.8">AUD3_TXFS</text>
<text x="52.7" y="63.5">AUD3_TXC</text>
<text x="158.8" y="60.8">CSI0_DATA_EN</text>
<text x="133.3" y="70.8">RF_ANT2</text>
<text x="76" y="112.9">CSI0_VSYNC</text>
<text x="76" y="115.7">CSI0_DAT9</text>
<text x="76" y="114.3">CSI0_DAT15</text>
<text x="76" y="117">CSI0_DAT19</text>
<text x="94.1" y="118.3">SD1_CMD</text>
<text x="95.8" y="119.6">SD1_CLK</text>
<text x="94.4" y="121">SD1_DATA0</text>
<text x="94.4" y="122.4">SD1_DATA1</text>
<text x="94.4" y="123.7">SD1_DATA2</text>
<text x="94.4" y="125.1">SD1_DATA3</text>
<text x="92.4" y="126.6">CSI0_DAT18</text>
<text x="136.9" y="148.6">CSI0_PIXCLK</text>
<text x="25.2" y="159.6">CSI0_DAT8</text>
<text x="81.2" y="161.4">RF_ANT1</text>
<text x="27.1" y="163.5">SD1_DATA2</text>
<text x="27.1" y="164.9">SD1_DATA3</text>
<text x="28.2" y="166.3">SD1_CMD</text>
<text x="28.7" y="167.6">SD1_CLK</text>
<text x="152.8" y="165">CSI0_DAT8</text>
<text x="152.8" y="166.4">CSI0_DAT14</text>
<text x="27.1" y="169">SD1_DATA0</text>
<text x="27.1" y="170.4">SD1_DATA1</text>
<text x="14" y="175.1">32K_CLKIN</text>
<text x="23.8" y="177.4">AUD3_RXD</text>
<text x="23.8" y="178.7">AUD3_TXC</text>
<text x="23.8" y="181.5">AUD3_TXFS</text>
<text x="23.8" y="180.1">AUD3_TXD</text>
<text x="23.8" y="184.2">CSI0_DAT14</text>
<text x="24" y="185.6">UART4_RTS_B</text>
<text x="24" y="188.3">UART4_TX_DATA</text>
<text x="24" y="187">UART4_RX_DATA</text>
<text x="24" y="189.7">UART4_CTS_B</text>
<text x="189.5" y="191.6">32K_CLKIN</text>
<text x="142.7" y="192.3">XTALOSC_REF_CLK_32K</text>
</g>
<g font-size="1.2">
<text x="216.4" y="9.3">1</text>
<text x="230" y="7.9">2</text>
<text x="218.1" y="18">Assy = WIFI</text>
<text x="230" y="12">3</text>
<text x="61.7" y="23.1">10.0K</text>
<text x="72.7" y="20.3">10.0K</text>
<text x="235.9" y="23.1">GND</text>
<text x="59" y="29.9">GND</text>
<text x="59" y="27.9">Assy = DNP</text>
<text x="69.9" y="27.2">GND</text>
<text x="69.9" y="25.1">Assy = DNP</text>
<text x="80" y="25.8">NVCC_3V3</text>
<text x="97.4" y="27.6">Assy = DNP</text>
<text x="97.4" y="26.2">Assy = DNP</text>
<text x="123.4" y="25.7">Route carefully</text>
<text x="138.9" y="25.8">NVCC_SD1</text>
<text x="65.8" y="34.2">499</text>
<text x="65.8" y="37.8">Assy = WIFI</text>
<text x="76.8" y="36.8">499</text>
<text x="80.9" y="42">Assy = WIFI</text>
<text x="83.6" y="38.1">6.3V</text>
<text x="86.4" y="42">Assy = WIFI</text>
<text x="89.2" y="38.1">16V</text>
<text x="99.8" y="40.2" transform="rotate(-90 99.8 40.2)">48</text>
<text x="101.2" y="40.2" transform="rotate(-90 101.2 40.2)">47</text>
<text x="102.6" y="40.2" transform="rotate(-90 102.6 40.2)">46</text>
<text x="103.9" y="40.2" transform="rotate(-90 103.9 40.2)">45</text>
<text x="105.3" y="40.2" transform="rotate(-90 105.3 40.2)">44</text>
<text x="108" y="40.2" transform="rotate(-90 108 40.2)">43</text>
<text x="109.4" y="40.2" transform="rotate(-90 109.4 40.2)">42</text>
<text x="112.1" y="40.2" transform="rotate(-90 112.1 40.2)">41</text>
<text x="113.5" y="40.2" transform="rotate(-90 113.5 40.2)">40</text>
<text x="114.9" y="40.2" transform="rotate(-90 114.9 40.2)">39</text>
<text x="116.3" y="40.2" transform="rotate(-90 116.3 40.2)">38</text>
<text x="117.6" y="40.2" transform="rotate(-90 117.6 40.2)">37</text>
<text x="119" y="40.2" transform="rotate(-90 119 40.2)">36</text>
<text x="120.4" y="40.2" transform="rotate(-90 120.4 40.2)">35</text>
<text x="121.7" y="40.2" transform="rotate(-90 121.7 40.2)">34</text>
<text x="123.1" y="40.2" transform="rotate(-90 123.1 40.2)">33</text>
<text x="131.7" y="39.5">GND</text>
<text x="135.8" y="39.5">GND</text>
<text x="135.8" y="36.5">Assy = WIFI</text>
<text x="216.4" y="38.1">1</text>
<text x="230" y="36.7">2</text>
<text x="230" y="40.9">3</text>
<text x="74" y="45">GND</text>
<text x="74" y="43.4">Assy = WIFI</text>
<text x="80.9" y="45">GND</text>
<text x="89.5" y="47.7">49</text>
<text x="218.1" y="46.8">Assy = WIFI_2nd_antenna</text>
<text x="89.5" y="49.1">50</text>
<text x="89.5" y="50.4">51</text>
<text x="89.5" y="51.8">52</text>
<text x="89.5" y="53.2">53</text>
<text x="127.1" y="53.2">30</text>
<text x="127.1" y="51.8">31</text>
<text x="127.1" y="50.4">32</text>
<text x="89.5" y="54.6">54</text>
<text x="89.5" y="55.9">55</text>
<text x="89.5" y="57.3">56</text>
<text x="89.5" y="58.7">57</text>
<text x="127.1" y="58.7">26</text>
<text x="127.1" y="57.3">27</text>
<text x="127.1" y="55.9">28</text>
<text x="127.1" y="54.6">29</text>
<text x="231.8" y="54.6">GND</text>
<text x="89.5" y="60">58</text>
<text x="89.5" y="61.4">59</text>
<text x="89.5" y="62.8">60</text>
<text x="89.5" y="64.1">61</text>
<text x="89.5" y="65.5">62</text>
<text x="127.1" y="65.5">21</text>
<text x="127.1" y="64.1">22</text>
<text x="127.1" y="62.8">23</text>
<text x="127.1" y="61.4">24</text>
<text x="127.1" y="60">25</text>
<text x="141.3" y="61.9">Assy = DNP</text>
<text x="141.3" y="63.2">Assy = DNP</text>
<text x="141.3" y="64.6">Assy = DNP</text>
<text x="89.5" y="66.9">63</text>
<text x="89.5" y="68.3">64</text>
<text x="127.1" y="71">18</text>
<text x="127.1" y="69.6">19</text>
<text x="127.1" y="68.3">20</text>
<text x="82.3" y="75.2">GND</text>
<text x="127.1" y="72.4">17</text>
<text x="133" y="77.9">GND</text>
<text x="88.6" y="79.2">G19</text>
<text x="88.6" y="80.6">G20</text>
<text x="88.6" y="82">G21</text>
<text x="88.6" y="83.4">G22</text>
<text x="127.1" y="79.2">G1</text>
<text x="127.1" y="80.6">G2</text>
<text x="127.1" y="82">G3</text>
<text x="127.1" y="83.4">G4</text>
<text x="88.6" y="84.7">G23</text>
<text x="88.6" y="86.1">G24</text>
<text x="88.6" y="87.5">G25</text>
<text x="88.6" y="88.9">G26</text>
<text x="127.1" y="84.7">G5</text>
<text x="127.1" y="86.1">G6</text>
<text x="127.1" y="87.5">G7</text>
<text x="127.1" y="88.9">G8</text>
<text x="88.6" y="90.2">G27</text>
<text x="88.6" y="91.6">G28</text>
<text x="88.6" y="93">G29</text>
<text x="88.6" y="94.3">G30</text>
<text x="88.6" y="95.7">G31</text>
<text x="127.1" y="90.2">G9</text>
<text x="127.1" y="91.6">G10</text>
<text x="127.1" y="93">G11</text>
<text x="127.1" y="94.3">G12</text>
<text x="127.1" y="95.7">G13</text>
<text x="88.6" y="97.1">G32</text>
<text x="88.6" y="98.4">G33</text>
<text x="88.6" y="99.8">G34</text>
<text x="88.6" y="101.2">G35</text>
<text x="127.1" y="97.1">G14</text>
<text x="127.1" y="98.4">G15</text>
<text x="127.1" y="99.8">G16</text>
<text x="127.1" y="101.2">G17</text>
<text x="88.6" y="102.6">G36</text>
<text x="97.1" y="105.9" transform="rotate(-90 97.1 105.9)">1</text>
<text x="98.4" y="105.9" transform="rotate(-90 98.4 105.9)">2</text>
<text x="99.8" y="105.9" transform="rotate(-90 99.8 105.9)">3</text>
<text x="101.2" y="105.9" transform="rotate(-90 101.2 105.9)">4</text>
<text x="102.6" y="105.9" transform="rotate(-90 102.6 105.9)">5</text>
<text x="103.9" y="105.9" transform="rotate(-90 103.9 105.9)">6</text>
<text x="105.3" y="105.9" transform="rotate(-90 105.3 105.9)">7</text>
<text x="106.7" y="105.9" transform="rotate(-90 106.7 105.9)">8</text>
<text x="108" y="105.9" transform="rotate(-90 108 105.9)">9</text>
<text x="109.4" y="106.5" transform="rotate(-90 109.4 106.5)">10</text>
<text x="110.8" y="106.5" transform="rotate(-90 110.8 106.5)">11</text>
<text x="112.1" y="106.5" transform="rotate(-90 112.1 106.5)">12</text>
<text x="113.5" y="106.5" transform="rotate(-90 113.5 106.5)">13</text>
<text x="114.9" y="106.5" transform="rotate(-90 114.9 106.5)">14</text>
<text x="116.3" y="106.5" transform="rotate(-90 116.3 106.5)">15</text>
<text x="117.6" y="106.5" transform="rotate(-90 117.6 106.5)">16</text>
<text x="127.1" y="102.6">G18</text>
<text x="86.4" y="108.1">GND</text>
<text x="91.9" y="112">Assy = WIFI</text>
<text x="117.9" y="115">GND</text>
<text x="128.9" y="116.3">GND</text>
<text x="38.4" y="160.1">Output</text>
<text x="115.6" y="167.1">NVCC_SD1 NVCC_3V3</text>
<text x="79.5" y="168.3">Input</text>
<text x="79.5" y="169.7">Output</text>
<text x="79.5" y="171.1">Output</text>
<text x="91.9" y="168.4">GND</text>
<text x="167.3" y="179.4">GND</text>
<text x="178.3" y="176.7">GND</text>
<text x="97.4" y="191.8">GND</text>
<text x="116.6" y="189">GND</text>
<text x="123.4" y="186.3">GND</text>
<text x="227.7" y="194.5">Drawing Title:</text>
<text x="227.7" y="193.2">ICAP Classification:</text>
<text x="242.7" y="193.2">FCP: ___</text>
<text x="251.2" y="193.2">FIUO: ___</text>
<text x="260.6" y="193.2">PUBI:</text>
<text x="264.8" y="193.2">X</text>
<text x="227.7" y="202.7">Size</text>
<text x="227.7" y="198.6">Page Title:</text>
<text x="233.2" y="202.7">Document Number</text>
<text x="272.4" y="202.7">Rev</text>
<text x="59" y="204.1">GND</text>
<text x="176.9" y="205.5">GND</text>
<text x="227.7" y="206.9">Date:</text>
<text x="227.7" y="204.1">C</text>
<text x="233.4" y="206.9">Tuesday, February 01, 2022</text>
<text x="245.5" y="204.1">SOURCE:SCH-27392 PDF:SPF-27392</text>
<text x="255.1" y="206.9">Sheet</text>
<text x="260.6" y="206.9">6</text>
<text x="264.7" y="206.9">of</text>
<text x="268.8" y="206.9">10</text>
<text x="272.9" y="204.1">C2</text>
</g>
<g font-size="1.2" fill="#004080">
<text x="218.7" y="10.2">1</text>
<text x="227.7" y="8.8">2</text>
<text x="227.7" y="12.9">3</text>
<text x="218.7" y="39">1</text>
<text x="227.7" y="37.6">2</text>
<text x="227.7" y="41.7">3</text>
<text x="100.7" y="44.6" transform="rotate(-90 100.7 44.6)">GND</text>
<text x="102.1" y="45.1" transform="rotate(-90 102.1 45.1)">VBAT</text>
<text x="103.5" y="45.1" transform="rotate(-90 103.5 45.1)">VBAT</text>
<text x="104.8" y="44.6" transform="rotate(-90 104.8 44.6)">GND</text>
<text x="106.2" y="44.6" transform="rotate(-90 106.2 44.6)">GND</text>
<text x="115.8" y="44.6" transform="rotate(-90 115.8 44.6)">GND</text>
<text x="117.2" y="44" transform="rotate(-90 117.2 44)">VIO</text>
<text x="118.5" y="44.6" transform="rotate(-90 118.5 44.6)">GND</text>
<text x="119.9" y="47.2" transform="rotate(-90 119.9 47.2)">EXT_32K</text>
<text x="121.3" y="44.6" transform="rotate(-90 121.3 44.6)">GND</text>
<text x="122.6" y="44.6" transform="rotate(-90 122.6 44.6)">GND</text>
<text x="124" y="44.6" transform="rotate(-90 124 44.6)">GND</text>
<text x="92.5" y="48.6">GND</text>
<text x="92.5" y="50">BT_HCI_RTS</text>
<text x="92.5" y="51.3">BT_HCI_CTS</text>
<text x="92.5" y="52.7">BT_HCI_TX</text>
<text x="108.9" y="50.9" transform="rotate(-90 108.9 50.9)">BT_UART_DBG</text>
<text x="110.3" y="51.1" transform="rotate(-90 110.3 51.1)">WL_UART_DBG</text>
<text x="113" y="49.2" transform="rotate(-90 113 49.2)">BT_EN_SOC</text>
<text x="114.4" y="51.2" transform="rotate(-90 114.4 51.2)">WLAN_EN_SOC</text>
<text x="120" y="51.3">RF_ANT1</text>
<text x="122.7" y="52.7">GND</text>
<text x="92.5" y="54.1">BT_HCI_RX</text>
<text x="92.5" y="55.5">GND</text>
<text x="92.5" y="56.8">GND</text>
<text x="92.5" y="58.2">BT_AUD_IN</text>
<text x="92.5" y="59.6">BT_AUD_OUT</text>
<text x="121.1" y="59.6">GPIO_2</text>
<text x="121.1" y="58.2">GPIO_1</text>
<text x="122.7" y="56.8">GND</text>
<text x="122.7" y="55.5">GND</text>
<text x="122.7" y="54.1">GND</text>
<text x="92.5" y="60.9">BT_AUD_FSYNC</text>
<text x="92.5" y="62.3">GND</text>
<text x="92.5" y="63.7">BT_AUD_CLK</text>
<text x="92.5" y="65">GND</text>
<text x="118.1" y="65">RESERVED2</text>
<text x="121.1" y="60.9">GPIO_4</text>
<text x="122.7" y="63.7">GND</text>
<text x="122.7" y="62.3">GND</text>
<text x="92.5" y="66.4">RESERVED3</text>
<text x="92.5" y="67.8">GND</text>
<text x="92.5" y="69.2">RESERVED</text>
<text x="118.1" y="66.4">RESERVED1</text>
<text x="120" y="71.9">RF_ANT2</text>
<text x="122.7" y="70.5">GND</text>
<text x="122.7" y="69.2">GND</text>
<text x="122.7" y="73.3">GND</text>
<text x="92.5" y="80.1">GND</text>
<text x="92.5" y="81.5">GND</text>
<text x="92.5" y="82.9">GND</text>
<text x="122.7" y="80.1">GND</text>
<text x="122.7" y="81.5">GND</text>
<text x="122.7" y="82.9">GND</text>
<text x="92.5" y="84.2">GND</text>
<text x="92.5" y="85.6">GND</text>
<text x="92.5" y="87">GND</text>
<text x="92.5" y="88.3">GND</text>
<text x="92.5" y="89.7">GND</text>
<text x="122.7" y="84.2">GND</text>
<text x="122.7" y="85.6">GND</text>
<text x="122.7" y="87">GND</text>
<text x="122.7" y="88.3">GND</text>
<text x="122.7" y="89.7">GND</text>
<text x="92.5" y="91.1">GND</text>
<text x="92.5" y="92.5">GND</text>
<text x="92.5" y="93.9">GND</text>
<text x="92.5" y="95.2">GND</text>
<text x="122.7" y="91.1">GND</text>
<text x="122.7" y="92.5">GND</text>
<text x="122.7" y="93.9">GND</text>
<text x="122.7" y="95.2">GND</text>
<text x="92.5" y="96.6">GND</text>
<text x="92.5" y="98">GND</text>
<text x="92.5" y="99.3">GND</text>
<text x="92.5" y="100.7">GND</text>
<text x="122.7" y="96.6">GND</text>
<text x="122.7" y="98">GND</text>
<text x="122.7" y="99.3">GND</text>
<text x="122.7" y="100.7">GND</text>
<text x="92.5" y="102.1">GND</text>
<text x="92.5" y="103.5">GND</text>
<text x="98" y="103.5" transform="rotate(-90 98 103.5)">GND</text>
<text x="99.3" y="103.5" transform="rotate(-90 99.3 103.5)">GPIO11</text>
<text x="100.7" y="103.5" transform="rotate(-90 100.7 103.5)">GPIO9</text>
<text x="102.1" y="103.5" transform="rotate(-90 102.1 103.5)">GPIO10</text>
<text x="103.5" y="103.5" transform="rotate(-90 103.5 103.5)">GPIO12</text>
<text x="104.8" y="103.5" transform="rotate(-90 104.8 103.5)">WL_SDIO_CMD</text>
<text x="106.2" y="103.5" transform="rotate(-90 106.2 103.5)">GND</text>
<text x="107.6" y="103.5" transform="rotate(-90 107.6 103.5)">WL_SDIO_CLK</text>
<text x="108.9" y="103.5" transform="rotate(-90 108.9 103.5)">GND</text>
<text x="110.3" y="103.5" transform="rotate(-90 110.3 103.5)">WL_SDIO_D0</text>
<text x="111.7" y="103.5" transform="rotate(-90 111.7 103.5)">WL_SDIO_D1</text>
<text x="113" y="103.5" transform="rotate(-90 113 103.5)">WL_SDIO_D2</text>
<text x="114.4" y="103.5" transform="rotate(-90 114.4 103.5)">WL_SDIO_D3</text>
<text x="115.8" y="103.5" transform="rotate(-90 115.8 103.5)">WLAN_IRQ</text>
<text x="117.2" y="103.5" transform="rotate(-90 117.2 103.5)">GND</text>
<text x="118.5" y="103.5" transform="rotate(-90 118.5 103.5)">GND</text>
<text x="122.7" y="102.1">GND</text>
<text x="122.7" y="103.5">GND</text>
</g>
<g font-size="1.2" fill="#000080">
<text x="219.5" y="6.1">J8002</text>
<text x="219.5" y="16.2">UFL</text>
<text x="61.7" y="21.7">R10043</text>
<text x="72.7" y="19">R10044</text>
<text x="96.7" y="21.7">TP5</text>
<text x="96.7" y="20.3">TP4</text>
<text x="65.8" y="29.3">R10027</text>
<text x="76.8" y="35.4">R10028</text>
<text x="83.6" y="35.4">C10088</text>
<text x="89.2" y="35.4">C10087</text>
<text x="139.3" y="31.3">C4</text>
<text x="139.3" y="32.9">1uF</text>
<text x="219.5" y="34.9">J8003</text>
<text x="83.6" y="36.8">10UF</text>
<text x="89.2" y="36.8">0.1UF</text>
<text x="92.8" y="40.3">U10002</text>
<text x="219.5" y="45">UFL</text>
<text x="141.1" y="56">TP1</text>
<text x="141.1" y="57.4">TP2</text>
<text x="141.1" y="58.7">TP3</text>
<text x="91.9" y="105.4">WiLink8</text>
</g>
<g font-size="1.2" fill="#00f">
<text x="220.8" y="9.2">UFL ANT</text>
<text x="220.8" y="10.5">CONNECTOR</text>
<text x="220.8" y="38">UFL ANT</text>
<text x="220.8" y="39.2">CONNECTOR</text>
</g>
<g font-size="1">
<text x="28.8" y="1">5</text>
<text x="83.7" y="1">4</text>
<text x="138.5" y="1">3</text>
<text x="193.4" y="1">2</text>
<text x="248.2" y="1">1</text>
<text x=".3" y="27.9">D</text>
<text x="276" y="27.9">D</text>
<text x=".3" y="79.4">C</text>
<text x="276" y="79.4">C</text>
<text x=".3" y="130.8">B</text>
<text x="276" y="130.8">B</text>
<text x=".3" y="182.2">A</text>
<text x="276" y="182.2">A</text>
<text x="28.8" y="208.1">5</text>
<text x="83.7" y="208.1">4</text>
<text x="138.5" y="208.1">3</text>
<text x="193.4" y="208.1">2</text>
<text x="248.2" y="208.1">1</text>
</g>
</svg>
